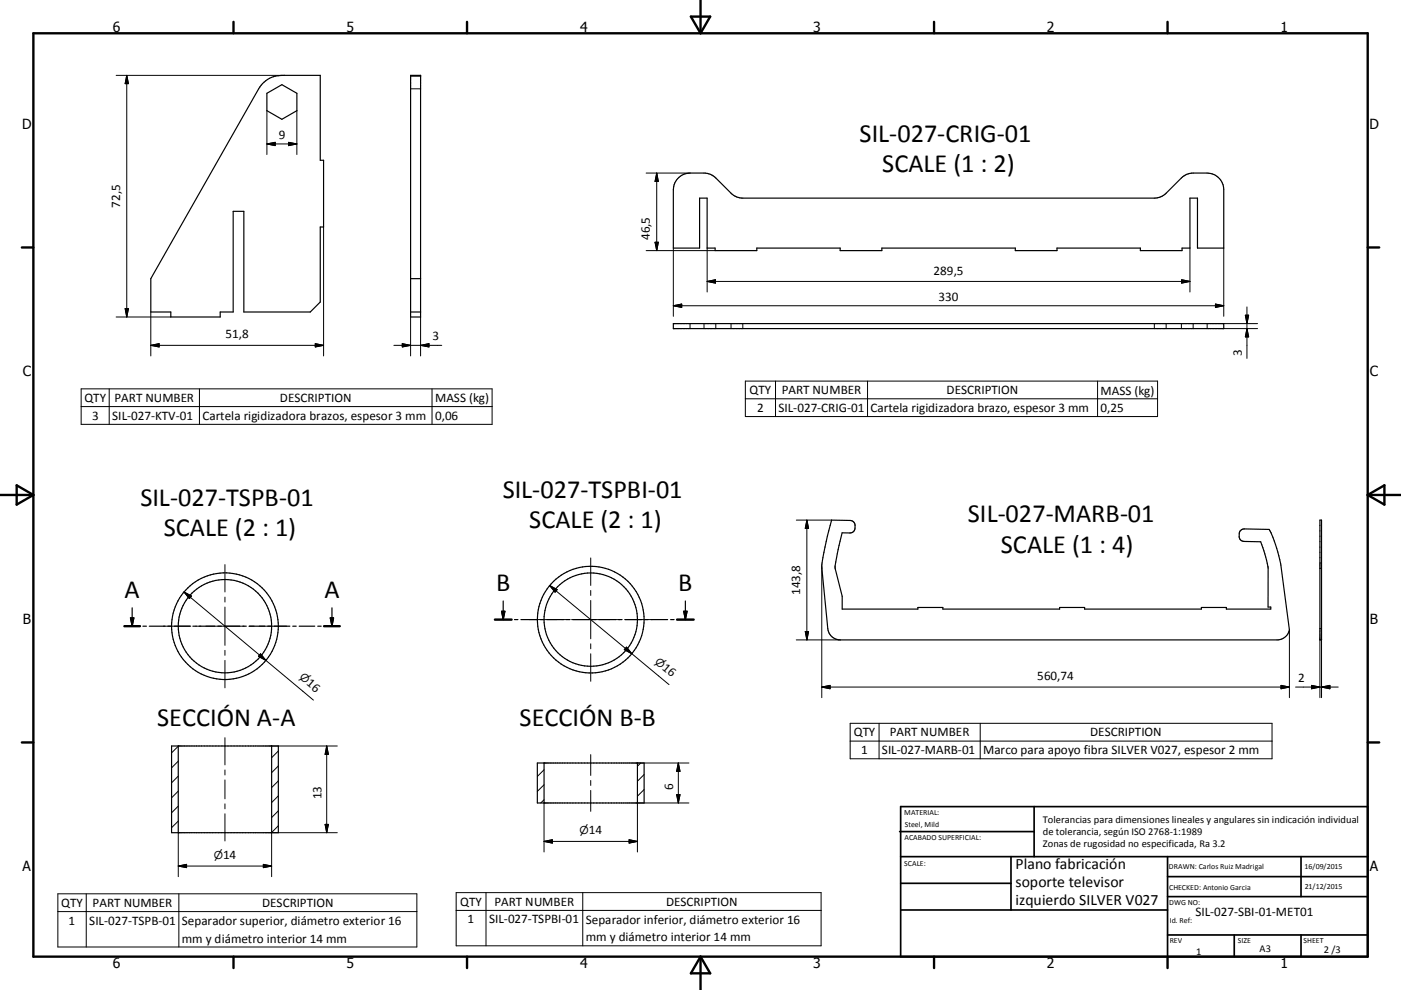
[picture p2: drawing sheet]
<svg xmlns="http://www.w3.org/2000/svg" width="420mm" height="297mm" viewBox="0 0 420 297" stroke-linecap="round" stroke-linejoin="round" font-family="sans-serif">
<g fill="none" stroke="#000" stroke-width=".36">
<path d="M78.7 25.1a8.1 8.1 0 0 1 6.5-2.5h10.8v25.5h1v20h-1v22.5l-3 3h-19.9v-30.2h-3.2v30.2h-3.9v1.5h-14.8v-1.5h-6v-10l32.3-57zM80 28l4.5-2.6 4.5 2.6v5.2l-4.5 2.6-4.5-2.6zM123.1 22.6h3v72.5h-3zM123.1 22.8h3M203.2 53.6a4.9 4.9 0 0 1 3.7-1.7h4.2a5 5 0 0 1 3.5 1.5l4.6 4.6a5 5 0 0 0 3.5 1.4h123.4a5 5 0 0 0 3.5-1.4l4.6-4.6a5 5 0 0 1 3.5-1.5h4.2a5 5 0 0 1 5 5v17.5h-7.9v-15h-2.2v15h-2.4v.8h-12.5v-.8h-25v.8h-12.5v-.8h-40v.8h-12.5v-.8h-25v.8h-12.5v-.8h-2.4v-15h-2.3v15h-7.8v-17.5l.4-2zM123.1 93.6h3M123.1 83.6h3M201.9 97.1h165v1.5h-165zM249.3 156l5.6 .1a1.92 1.92 0 0 1 1.5 2 1.92 1.92 0 0 1-1.6 1.8h-2.3l-.9 3.7a26.3 26.3 0 0 0-1.2 7.2l2.1 8.1v3.8h22.7v-.4h7.5v.4h35v-.4h7.5v.4h35v-.4h7.5v.4h13.3v-.6h-.8v-11.9l-1-4-1.2-3.7-5-.1a1.92 1.92 0 0 1-1.5-1.9 1.92 1.92 0 0 1 1.6-1.8l7.4 .1 .7 1.3a46.6 46.6 0 0 1 2.8 9.4l2.6 19.5a3.8 3.8 0 0 1-3.7 3h-131a3.8 3.8 0 0 1-3.7-3.4l-1.8-18.5a65.5 65.5 0 0 1 2.9-14.1zM395.7 156h.5v36h-.5zM37.3 187.9h4.7M39.1 185.4h1l-.5 2.5z"/>
<path d="M39.6 182.4v5.5M42.9 187.9h1M44.8 187.9h4.7M50.3 187.9h1.1M52.2 187.9h4.7M57.8 187.9h1.1M59.7 187.9h4.7M65.3 187.9h1M67.2 187.9h4.7M72.8 187.9h1M74.7 187.9h4.7M80.3 187.9h1"/>
<path d="M82.2 187.9h4.7M87.8 187.9h1M89.7 187.9h4.7M95.3 187.9h1M97.2 187.9h4.7M99 185.4h1l-.5 2.5zM99.5 182.4v5.5M148.4 185.9h5M150.4 183.4h1l-.5 2.5zM150.9 180.3v5.6M154.2 185.9h1.1M156.2 185.9h5"/>
<path d="M162 185.9h1.1M164 185.9h5M169.8 185.9h1.1M171.8 185.9h5M177.6 185.9h1.1M179.6 185.9h5M185.5 185.9h1M187.4 185.9h5M193.3 185.9h1M195.2 185.9h5M201.1 185.9h1M203 185.9h5"/>
<path d="M205 183.4h1l-.5 2.5zM205.5 180.3v5.6M51.4 223.8h32v26h-32zM53.4 223.8v26M81.4 223.8v26M161.1 228.9h32v12h-32zM163.1 228.9v12M191.1 228.9v12"/>
<circle cx="67.4" cy="187.9" r="14"/>
<circle cx="67.4" cy="187.9" r="16"/>
<circle cx="177.1" cy="185.9" r="16"/>
<circle cx="177.1" cy="185.9" r="14"/>
</g>
<g fill="none" stroke="#000" stroke-width=".3">
<path d="M34.8 22.6h50.4M38 22.6v72.5M38 22.6l.5 2.5h-1zM80 33.2v13.2M89 33.2v13.2M123.1 26.6h3M80 43.2h9M80 43.2l2.5-.5v1zM86.5 42.7l2.5 .5-2.5 .5zM193.7 51.9h13.2M196.9 51.9v23.3M196.9 51.9l.5 2.5h-1z"/>
<path d="M97 68.1v38.7M193.7 75.2h20.7M196.4 72.7h1l-.5 2.5zM201.9 74.4v20.5M212 74.4v13.2M356.8 74.4v13.2M366.9 74.4v20.5M34.8 95.1h16.4M37.5 92.6h1l-.5 2.5zM45.2 93.6v13.2M123.1 95.1v11.7M126.1 95.1v11.7"/>
<path d="M201.9 91.7h165M201.9 91.7l2.5-.5v1zM206.9 97.1v1.5M211.1 97.1v1.5M212 84.4h144.8M212 84.4l2.5-.5v1zM214.6 97.1v1.5M219.2 97.1v1.5M222.7 97.1v1.5M346.1 97.1v1.5M349.6 97.1v1.5M354.2 97.1v1.5"/>
<path d="M354.3 83.9l2.5 .5-2.5 .5zM357.7 97.1v1.5M361.9 97.1v1.5M364.4 91.2l2.5 .5-2.5 .5zM366.9 97.1h10.1M366.9 98.6h10.1M373.4 94.6h1l-.6 2.5zM373.8 92.1v15.4M373.8 98.6l.6 2.5h-1zM24.3 116.7h123.2v10.6h-123.2zM32.7 116.7v10.6M45.2 103.6h51.8"/>
<path d="M45.2 103.6l2.5-.5v1zM59.8 116.7v10.6M94.5 103.1l2.5 .5-2.5 .5zM118.1 103.6h14.3M120.6 103.1l2.5 .5-2.5 .5zM126.1 103.6l2.5-.5v1zM129.5 116.7v10.6M223.5 114.3h123.5v10.7h-123.5zM223.5 119.6h123.5M232.5 114.3v10.7M260.1 114.3v10.7M329.1 114.3v10.7"/>
<path d="M24.3 122h123.2M238.7 156h10.6M241.9 156v36M241.9 156l.5 2.5h-1zM55.2 177.6l38.8 32.4M55.2 177.6l2.2 1.2-.6 .8zM67.4 169.4v8.2M67.4 179.1v1.5M164.8 175.7l35.8 29.7M164.8 175.7l2.2 1.2-.6 .8zM177.1 167.4v8.2M177.1 177.1v1.5"/>
<path d="M246.4 169.9v39.4M395.7 170.5h.5M395.7 168.9h.5M48.9 187.9h8.3M58.7 187.9h1.5M61.7 187.9h11.5M67.4 182.1v11.5M67.4 195.1v1.5M67.4 198.1v8.3M74.7 187.9h1.5M77.7 187.9h8.2M78.1 196.1l1.6 2-2.2-1.2z"/>
<path d="M158.6 185.9h8.3M168.4 185.9h1.5M171.4 185.9h11.5M177.1 180.1v11.5M177.1 193.2v1.4M177.1 196.1v8.3M184.4 185.9h1.5M187.4 185.9h8.2M187.8 194.1l1.6 2-2.2-1.2zM238.7 192h13.2M241.4 189.5h1l-.5 2.5zM386.6 189v20.3"/>
<path d="M395.7 188.6h.5M395.7 192v17.3M396.2 192v17.3M246.4 206.1h140.2M246.4 206.1l2.5-.5v1zM254.9 217h126.5v10.6h-126.5zM263.6 217v10.6M293.9 217v10.6M384.1 205.6l2.5 .5-2.5 .5zM388.4 206.1h12.8M393.2 205.6l2.5 .5-2.5 .5zM396.2 206.1l2.5-.5v1z"/>
<path d="M53.4 237.3l-2 2.1M53.4 232.8l-2 2.1M53.4 228.4l-2 2M53.4 223.9l-2 2M67.4 221.3v8.2M67.4 231v1.5M67.4 234v5.7M81.4 223.8h19.7M83.4 238.8l-2 2M83.4 234.3l-2 2M83.4 229.8l-2 2M83.4 225.3l-2 2"/>
<path d="M97.9 223.8v26M97.9 223.8l.6 2.5h-1zM163.1 239.9l-1 1M163.1 235.4l-2 2M163.1 230.9l-2 2M177.1 226.4v6.2M177.1 234.1v1.5M177.1 237.1v6.3M191.1 228.9h15.4M192.1 228.9l-1 1M193.1 236.9l-2 2M193.1 232.4l-2 2"/>
<path d="M202.9 238.4h1l-.5 2.5zM203.4 228.9v12M203.4 228.9l.5 2.5h-1zM254.9 222.3h126.5M53.4 246.3l-2 2M53.4 241.8l-2 2.1M53.4 259.8h28M53.4 259.8l2.5-.5v1zM53.4 249.8v13.2M67.4 241.2v1.5M67.4 244.2v8.1M79 259.3l2.4 .5-2.4 .5z"/>
<path d="M83.4 247.8l-2 2M83.4 243.3l-2 2M97.5 247.3h1l-.6 2.5zM101.1 249.8h-19.7v13.2M163.1 252.4h28M163.1 252.4l2.5-.5v1zM163.1 240.9v14.7M188.6 251.9l2.5 .5-2.5 .5zM206.5 240.9h-15.4v14.7M17.3 268.2h107.7v15.9h-107.7zM17.3 273.5h107.7M25.9 268.2v15.9"/>
<path d="M53.6 268.2v15.9M136.8 267.8h109.4v16h-109.4zM136.8 273.1h109.4M145.7 267.8v16M174.7 267.8v16"/>
</g>
<g fill="none" stroke="#000" stroke-width=".71">
<path d="M10 10h400v277h-400zM70 6.6v3.4M140 6.6v3.4M207.1 5h5.8l-2.9 5zM210 0v10M280 6.6v3.4M350 6.6v3.4M6.6 74.2h3.4M410 74.2h3.5M0 148.5h10M5 145.6l5 2.9-5 2.9zM410 148.5h10.1"/>
<path d="M410 148.5l5.1-2.9v5.8zM37.3 187.9h4.7M97.2 187.9h4.7M148.4 185.9h5M203 185.9h5M6.6 222.7h3.4M410 222.7h3.5M70 287v3.4M140 287v3.4M210 287v10M210 287l2.9 5h-5.8zM280 287v3.4"/>
<path d="M350 287v3.4"/>
</g>
<g fill="none" stroke="#000" stroke-width=".51">
<path d="M269.7 249.5h40.3M270 242h140v45h-140zM270 257h140M303.1 257v16M310 242v15M350 257v30M390.1 257v12M270 265h33.1M270 273h80M350 269h60M350 263h60M350 280.5h60"/>
<path d="M370 280.5v6.5M390.1 280.5v6.5"/>
</g>
<path d="M39.1 185.4h1l-.5 2.5zM99 185.4h1l-.5 2.5zM150.4 183.4h1l-.5 2.5zM205 183.4h1l-.5 2.5z" fill="#000" stroke="#000" stroke-width=".36"/>
<g fill="#000" stroke="#000" stroke-width=".3">
<path d="M38 22.6l.5 2.5h-1zM80 43.2l2.5-.5v1zM86.5 42.7l2.5 .5-2.5 .5zM196.9 51.9l.5 2.5h-1zM196.4 72.7h1l-.5 2.5zM37.5 92.6h1l-.5 2.5zM201.9 91.7l2.5-.5v1zM212 84.4l2.5-.5v1zM354.3 83.9l2.5 .5-2.5 .5zM364.4 91.2l2.5 .5-2.5 .5zM373.4 94.6h1l-.6 2.5zM45.2 103.6l2.5-.5v1z"/>
<path d="M94.5 103.1l2.5 .5-2.5 .5zM120.6 103.1l2.5 .5-2.5 .5zM126.1 103.6l2.5-.5v1zM373.8 98.6l.6 2.5h-1zM241.9 156l.5 2.5h-1zM55.2 177.6l2.2 1.2-.6 .8zM164.8 175.7l2.2 1.2-.6 .8zM78.1 196.1l1.6 2-2.2-1.2zM187.8 194.1l1.6 2-2.2-1.2zM241.4 189.5h1l-.5 2.5zM246.4 206.1l2.5-.5v1zM384.1 205.6l2.5 .5-2.5 .5z"/>
<path d="M393.2 205.6l2.5 .5-2.5 .5zM396.2 206.1l2.5-.5v1zM97.9 223.8l.6 2.5h-1zM202.9 238.4h1l-.5 2.5zM203.4 228.9l.5 2.5h-1zM53.4 259.8l2.5-.5v1zM97.5 247.3h1l-.6 2.5zM163.1 252.4l2.5-.5v1zM188.6 251.9l2.5 .5-2.5 .5zM79 259.3l2.4 .5-2.4 .5z"/>
</g>
<g font-size="7.9">
<text x="257.7" y="42.6">SIL-027-CRIG-01</text>
<text x="264.5" y="51.6">SCALE (1 : 2)</text>
<text x="150.7" y="149.5">SIL-027-TSPBI-01</text>
<text x="42.1" y="151.7">SIL-027-TSPB-01</text>
<text x="49.1" y="160.8">SCALE (2 : 1)</text>
<text x="158.7" y="158.5">SCALE (2 : 1)</text>
<text x="290.2" y="156.7">SIL-027-MARB-01</text>
<text x="300.1" y="165.8">SCALE (1 : 4)</text>
<text x="37.3" y="179.3">A</text>
<text x="97.3" y="179.3">A</text>
<text x="148.8" y="177.4">B</text>
<text x="203.4" y="177.4">B</text>
<text x="47.2" y="217.9">SECCIÓN A-A</text>
<text x="155.8" y="217.8">SECCIÓN B-B</text>
</g>
<g font-size="4.7">
<text x="304.5" y="260.9">Plano fabricación</text>
<text x="304.5" y="266.2">soporte televisor</text>
<text x="304.5" y="271.6">izquierdo SILVER V027</text>
</g>
<g font-size="4.2">
<text x="33.9" y="9.6">6</text>
<text x="103.9" y="9.6">5</text>
<text x="173.9" y="9.6">4</text>
<text x="243.8" y="9.6">3</text>
<text x="313.9" y="9.6">2</text>
<text x="383.9" y="9.6">1</text>
<text x="6.7" y="38.7">D</text>
<text x="410.5" y="38.7">D</text>
<text x="6.9" y="112.9">C</text>
<text x="410.7" y="112.9">C</text>
<text x="6.9" y="187.1">B</text>
<text x="410.7" y="187.1">B</text>
<text x="6.8" y="261.4">A</text>
<text x="410.7" y="261.4">A</text>
<text x="33.9" y="290.4">6</text>
<text x="103.9" y="290.4">5</text>
<text x="173.9" y="290.4">4</text>
<text x="243.8" y="290.4">3</text>
<text x="313.9" y="290.4">2</text>
<text x="383.9" y="290.4">1</text>
</g>
<g font-size="3.9">
<text x="83.6" y="41.7">9</text>
<text x="36" y="62.3" transform="rotate(-90 36 62.3)">72,5</text>
<text x="194.8" y="72.1" transform="rotate(-90 194.8 72.1)">46,5</text>
<text x="279.9" y="82.4">289,5</text>
<text x="281.3" y="90.2">330</text>
<text x="67.6" y="101.5">51,8</text>
<text x="129.7" y="102">3</text>
<text x="372.3" y="106.8" transform="rotate(-90 372.3 106.8)">3</text>
<text x="224.7" y="118.3">QTY</text>
<text x="234.4" y="118.3">PART NUMBER</text>
<text x="283.8" y="118.3">DESCRIPTION</text>
<text x="329.9" y="118.4">MASS (kg)</text>
<text x="25.3" y="120.6">QTY</text>
<text x="27.6" y="125.9">3</text>
<text x="33.6" y="125.9">SIL-027-KTV-01</text>
<text x="34.3" y="120.6">PART NUMBER</text>
<text x="60.7" y="126">Cartela rigidizadora brazos, espesor 3 mm</text>
<text x="83.9" y="120.6">DESCRIPTION</text>
<text x="130.5" y="120.7">MASS (kg)</text>
<text x="130.5" y="125.9">0,06</text>
<text x="227" y="123.6">2</text>
<text x="233.4" y="123.6">SIL-027-CRIG-01</text>
<text x="261" y="123.6">Cartela rigidizadora brazo, espesor 3 mm</text>
<text x="329.9" y="123.6">0,25</text>
<text x="239.9" y="178.5" transform="rotate(-90 239.9 178.5)">143,8</text>
<text x="198.3" y="200.7" transform="rotate(40 198.3 200.7)">16</text>
<text x="91.7" y="205.3" transform="rotate(40 91.7 205.3)">16</text>
<text x="311" y="204">560,74</text>
<text x="389.2" y="204.6">2</text>
<text x="255.9" y="220.9">QTY</text>
<text x="266.8" y="220.9">PART NUMBER</text>
<text x="326.8" y="220.9">DESCRIPTION</text>
<text x="258.2" y="226.2">1</text>
<text x="264.4" y="226.2">SIL-027-MARB-01</text>
<text x="294.8" y="226.3">Marco para apoyo fibra SILVER V027, espesor 2 mm</text>
<text x="96.4" y="239.8" transform="rotate(-90 96.4 239.8)">13</text>
<text x="201.8" y="236.9" transform="rotate(-90 201.8 236.9)">6</text>
<text x="176.5" y="250.3">14</text>
<text x="66.9" y="257.6">14</text>
<text x="18.4" y="272">QTY</text>
<text x="27.8" y="272">PART NUMBER</text>
<text x="78.6" y="272">DESCRIPTION</text>
<text x="138" y="271.7">QTY</text>
<text x="148.3" y="271.7">PART NUMBER</text>
<text x="199.7" y="271.7">DESCRIPTION</text>
<text x="358.4" y="274.9">SIL-027-SBI-01-MET01</text>
<text x="20.6" y="277.4">1</text>
<text x="26.8" y="277.4">SIL-027-TSPB-01</text>
<text x="54.5" y="277.5">Separador superior, diámetro exterior 16</text>
<text x="140.2" y="277">1</text>
<text x="146.6" y="277">SIL-027-TSPBI-01</text>
<text x="175.6" y="277.1">Separador inferior, diámetro exterior 16</text>
<text x="54.5" y="282.8">mm y diámetro interior 14 mm</text>
<text x="175.6" y="282.4">mm y diámetro interior 14 mm</text>
</g>
<g font-size="3.3">
<text x="89.6" y="203.5" transform="rotate(40 89.6 203.5)">⌀</text>
<text x="196.2" y="198.9" transform="rotate(40 196.2 198.9)">⌀</text>
<text x="173.7" y="250.3">⌀</text>
<text x="64.1" y="257.6">⌀</text>
</g>
<g font-size="3.1">
<text x="312.7" y="246.8">Tolerancias para dimensiones lineales y angulares sin indicación individual</text>
<text x="312.7" y="250.4">de tolerancia, según ISO 2768-1:1989</text>
<text x="312.7" y="254">Zonas de rugosidad no especificada, Ra 3.2</text>
<text x="358.6" y="286.5">1</text>
<text x="377.6" y="285.6">A3</text>
<text x="396.9" y="285.9">2 /3</text>
</g>
<g font-size="2.4">
<text x="271.1" y="244.4">MATERIAL:</text>
<text x="271.2" y="252">ACABADO SUPERFICIAL:</text>
<text x="271.3" y="248">Steel, Mild</text>
<text x="271.1" y="259.7">SCALE:</text>
<text x="350.4" y="260.8">DRAWN: Carlos Ruiz Madrigal</text>
<text x="391.1" y="260.6">16/09/2015</text>
<text x="350.5" y="267">CHECKED: Antonio Garcia</text>
<text x="391.2" y="266.7">21/12/2015</text>
<text x="350.5" y="271.4">DWG NO:</text>
<text x="350.7" y="276.9">Id. Ref:</text>
<text x="350.7" y="282.8">REV</text>
<text x="371.1" y="282.9">SIZE</text>
<text x="390.8" y="283">SHEET</text>
</g>
</svg>
